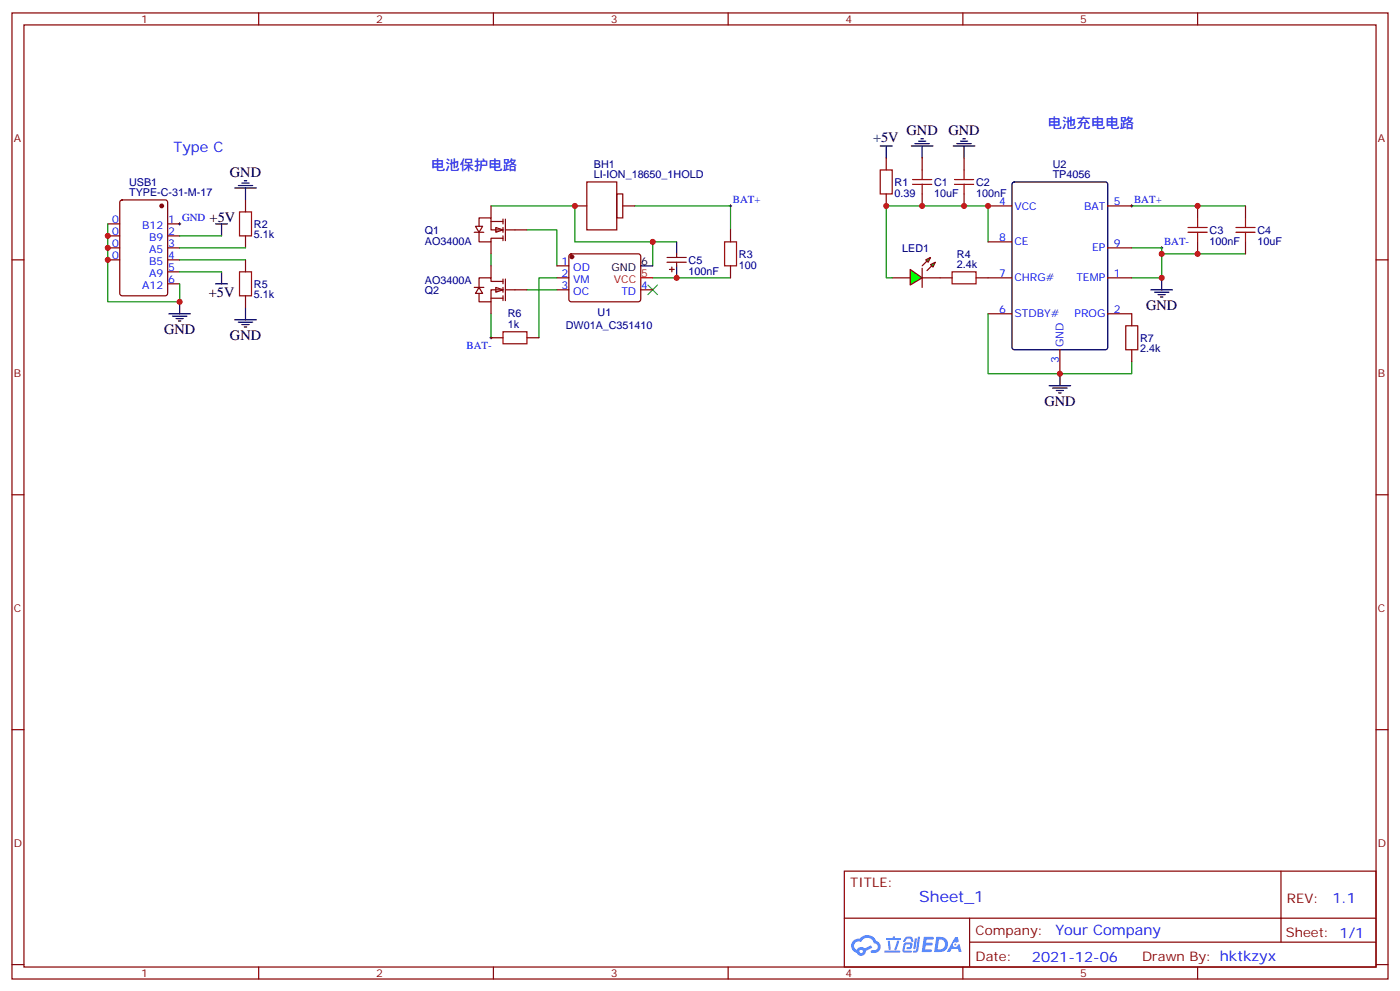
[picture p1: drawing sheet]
<svg xmlns="http://www.w3.org/2000/svg" width="412mm" height="292mm" viewBox="0 0 412 292" stroke-linecap="round" stroke-linejoin="round" font-family="sans-serif">
<g fill="none" stroke="#870000" stroke-width=".35">
<path d="M3.5 3.8h405.4v284.3h-405.4zM7.1 7.3h398.2v277.3h-398.2zM76.2 3.8v3.5M145.3 3.8v3.5M214.5 3.8v3.5M283.6 3.8v3.5M352.8 3.8v3.5M3.5 76.5h3.6M405.3 76.5h3.6M3.5 145.6h3.6M405.3 145.6h3.6M3.5 214.8h3.6"/>
<path d="M405.3 214.8h3.6M248.7 256.4h156.6v28.2h-156.6zM377.3 256.4v20.9M248.7 270.2h156.5M285.6 277.3h119.6M285.6 270.2v14.2M3.5 283.9h3.6M76.2 284.6v3.5M145.3 284.6v3.5M214.5 284.6v3.5M283.6 284.6v3.5M352.8 284.6v3.5"/>
<path d="M405.3 283.9h3.6"/>
</g>
<g fill="#5487ff">
<path d="M272.1 275.7h2.6l.3 .2-.1 .6h-2l-.1 1h1.6l.4 .4-.4 .4h-1.7l-.2 1.1 1.8 .1 .3 .3-.2 .4h-2.9z"/>
<path d="M281.4 275.8h.7l.4 1.3-.7 .3a.74 .74 0 0 0-1.1 .3 .74 .74 0 0 0 .5 1.1 .74 .74 0 0 0 .9-.7l.5-.3 .7 2.4h-.9l-.2-1h-1.9l-.5 1h-.9z"/>
<path d="M269.5 276.2h.6l-.4 2.9a.31 .31 0 0 1-.3 .3 .31 .31 0 0 1-.3-.3z"/>
<path d="M270.4 275.7h.6l-.5 4a.89 .89 0 0 1-.7 .7 .89 .89 0 0 1-.9-.3l1-.5z"/>
<path d="M266.8 275.9l.6-.2 1.2 .1 .5 1.3-.6 .1-.4-.9-1 .1a.95 .95 0 0 1-1 .8l-.1-.2z"/>
<path d="M266.4 277.6l1.8-.2a1.04 1.04 0 0 1 .6 1.1 1.04 1.04 0 0 1-.8 .9h-.7a.29 .29 0 0 1-.3-.4 .29 .29 0 0 1 .3-.2h.7l.2-.8h-1.4l-.4 1.8h1.9a.29 .29 0 0 1 .3 .3 .29 .29 0 0 1-.3 .3h-2l-.4-.3 .2-2.1z"/>
<path d="M260.5 279.8h4.4a.3 .3 0 0 1 .3 .3 .3 .3 0 0 1-.3 .3h-4.3z"/>
<path d="M264.3 276.9h.6l-.5 1.6a1.02 1.02 0 0 1-.7 1.2l-.2-.3z"/>
<path d="M261.5 276.9h.6l.3 2.4-.3 .3-.3-.2z"/>
<path d="M261.1 276.1h1.9l.2-.5h.5l-.1 .5h1.5a.29 .29 0 0 1 .3 .3 .29 .29 0 0 1-.3 .3h-3.9z"/>
<path d="M275.8 275.7l-.6 4.5h1.4a2.27 2.27 0 0 0 2.7-2.3 2.27 2.27 0 0 0-2.7-2.2zM276.6 276.5a1.5 1.5 0 0 1 1.8 1.6 1.5 1.5 0 0 1-1.9 1.3h-.3z"/>
<path d="M251.4 276.9a2.09 2.09 0 0 0 1 3.5 1.37 1.37 0 0 0 1.5 .9 1.37 1.37 0 0 0 1.1-1.4l2-1-.5-.7-1.8 1a1.4 1.4 0 0 0-2.3 .4 1.32 1.32 0 0 1-.6-1.9 1.32 1.32 0 0 1 1.9-.4 2.02 2.02 0 0 1 2-1.3 2.02 2.02 0 0 1 1.8 1.6 1.09 1.09 0 0 1 1.1 1.4 1.09 1.09 0 0 1-1.6 .7 .41 .41 0 0 0-.5 .3 .41 .41 0 0 0 .4 .5 1.89 1.89 0 0 0 2.4-1.2 1.89 1.89 0 0 0-1.2-2.4 2.98 2.98 0 0 0-5-.6l-1 .1zM253.2 280a.52 .52 0 0 1 1 0 .52 .52 0 0 1-1 0z"/>
<circle cx="281.4" cy="278" r=".28"/>
</g>
<path d="M262.8 81.8h5.3M271.6 81.8h5.3" fill="none" stroke="#870000" stroke-width=".35"/>
<g fill="#0f0" stroke="#870000" stroke-width=".35">
<path d="M274.1 77.9l1.4-.7-.7 1.4z"/>
<path d="M272.7 76.5l1.4-.7-.7 1.4z"/>
</g>
<g fill="#870000" stroke="#870000" stroke-width=".35">
<path d="M273 79.7l1.5-1.5z"/>
<path d="M271.6 78.2l1.4-1.4z"/>
</g>
<path d="M271.6 79v5.6z" fill="#f00" stroke="#870000" stroke-width=".35"/>
<path d="M268.1 79.3l3.5 2.5-3.5 2.1z" fill="#0f0" stroke="#870000" stroke-width=".35"/>
<g fill="none" stroke="#a10000" stroke-width=".35">
<path d="M259.3 50h3.5v7.1h-3.5zM268.8 54.3h5.7M268.8 52.8h5.7M271.6 50v2.8M271.6 54.3v2.8M281.2 54.3h5.6M281.2 52.8h5.6M284 50v2.8M284 54.3v2.8M350 68.4h5.6M350 67h5.6M352.8 64.1v2.9"/>
<path d="M352.8 68.4v2.8M364.1 68.4h5.6M364.1 67h5.6M366.9 64.1v2.9M366.9 68.4v2.8M148.2 97.6h7v3.6h-7zM280.5 80h7v3.5h-7zM331.6 95.9h3.5v7h-3.5z"/>
</g>
<g fill="none" stroke="#870000" stroke-width=".35">
<path d="M261.1 46.5v3.5M261.1 57.1v3.5M271.6 46.5v3.5M271.6 57.1v3.5M284 46.5v3.5M284 57.1v3.5M291 60.6h7.1M291 71.2h7.1M326.3 60.6h7.1M326.3 73h7.1M352.8 60.6v3.5M352.8 71.2v3.5"/>
<path d="M366.9 60.6v3.5M366.9 71.2v3.5M144.6 99.4h3.6M155.2 99.4h3.5M276.9 81.8h3.6M287.5 81.8h10.6M291 92.4h7.1M326.3 81.8h7.1M326.3 92.4h7.1v3.5M312.2 102.9v7.1M333.4 102.9v3.6"/>
</g>
<g fill="none" stroke="#008700" stroke-width=".35">
<path d="M144.6 60.6h24.7v10.6h23M144.6 74.7v3.5M155.2 67.7h8.8v10.5M187 60.6h28.2v7.1M199.3 71.2h-7v7M291 71.2v-10.6h-29.9v21.2h1.7M333.4 73h8.8v8.8h-8.8M333.4 60.6h33.5M342.2 74.7h24.7M144.6 92.4v7M155.2 85.3h8.8M164 81.8h-5.3v17.6"/>
<path d="M192.3 81.8h22.9M333.4 106.5v3.5h-21.2"/>
</g>
<path d="M214.8 60.6h.7M215.2 60.3v.7M333 60.6h.7M333.4 60.3v.7M341.8 73h.7M342.2 72.6v.7M144.3 99.4h.7M144.6 99.1v.7" fill="none" stroke="#000" stroke-width=".29"/>
<g fill="none" stroke="#000" stroke-width=".35">
<path d="M259.3 43h3.5M261.1 43v3.5M268.5 43h6.3M269.5 42.3h4.3M270.6 41.6h2.1M271.3 40.9h.7M271.6 43v3.5M280.8 43h6.4M281.9 42.3h4.2M282.9 41.6h2.1M283.6 40.9h.7M284 43v3.5"/>
<path d="M298.3 53.8l.5-.2h26.8l.7 .4v48.2l-.4 .7h-27.1l-.6-.4-.1-48.2zM339 85.3h6.4M340.1 86h4.2M341.1 86.7h2.2M341.8 87.4h.7M342.2 81.8v3.5M309 113.5h6.4M310.1 114.2h4.2M311.1 114.9h2.2M311.9 115.6h.7M312.2 110v3.5"/>
</g>
<path d="M190.9 83.9l2.8 2.8M193.7 83.9l-2.8 2.8" fill="none" stroke="#3c3" stroke-width=".35"/>
<g fill="#fff" stroke="#870000" stroke-width=".35">
<path d="M146 84.6l2.2 .7-2.2 .7z"/>
<path d="M141.1 84.6l1.1 1.8h-2.1z"/>
</g>
<path d="M144.6 78.2v3.6M139.7 84.6h2.8M144.6 87.8h3.6M144.6 88.8v3.6M148.2 82.8h-3.6v-1h-3.5v2.8M148.2 85.3h-3.6v3.5h-3.5v-2.4M148.2 82.1v1.4M148.2 84.6v1.4M148.2 87.1v1.4M148.9 82.1v6.4M148.9 85.3h6.3" fill="none" stroke="#870000" stroke-width=".35"/>
<g fill="#fff" stroke="#870000" stroke-width=".35">
<path d="M146 67l2.2 .7-2.2 .7z"/>
<path d="M140.1 66.6h2.1l-1.1 1.8z"/>
</g>
<g fill="none" stroke="#870000" stroke-width=".35">
<path d="M35.5 59l.5-.2h12.7l.6 .5 .1 27.1-.5 .6-12.9 .1-.7-.5v-27.1zM72.3 58.8v3.6M172.9 53.6h8.8v14.1h-8.8zM181.7 57.1h1.7v7h-1.7zM31.7 65.9h3.6M31.7 69.4h3.6M31.7 73h3.6M31.7 76.5h3.6M49.4 65.9h3.5M49.4 69.4h3.5M49.4 73h3.5M49.4 76.5h3.5"/>
<path d="M72.3 69.4v3.6M72.3 76.5v3.5M139.7 68.4h2.8M141.1 68.4v2.8h3.5v-1.1h3.6M141.1 66.6v-2.5h3.5v3.6h3.6M144.6 65.2h3.6M144.6 60.6v3.5M144.6 71.2v3.5M148.2 64.5v1.4M148.2 67v1.4M148.2 69.4v1.4M148.9 64.5v6.3"/>
<path d="M148.9 67.7h6.3M164 78.2h3.6M167.8 74.9l.5-.2 20 .1 .4 .6v13l-.7 .4h-20l-.4-.7v-12.7zM169.3 60.6h3.6M183.4 60.6h3.6M196.5 77.2h5.6M196.5 75.8h5.6M197.2 79.3h1.4M197.9 78.6v1.4M199.3 74.7v1.1M199.3 77.2v1M215.2 67.7v3.5"/>
<path d="M215.2 78.2v3.6M49.4 80h3.5M49.4 83.5h3.5M72.3 87.1v3.5M164 81.8h3.6M164 85.3h3.6M188.7 85.3h3.6"/>
</g>
<path d="M70.6 62.4h3.5v7h-3.5zM213.4 71.2h3.6v7h-3.6zM70.6 80h3.5v7.1h-3.5z" fill="none" stroke="#a10000" stroke-width=".35"/>
<g fill="none" stroke="#000" stroke-width=".35">
<path d="M69.1 55.3h6.4M70.2 54.6h4.2M71.3 53.9h2.1M72 53.2h.7M72.3 55.3v3.5M63.5 65.9h3.5M65.3 65.9v3.5M188.7 78.2h3.6M199.3 71.2v3.5M199.3 78.2v3.6M49.7 92.4h6.4M50.8 93.1h4.2"/>
<path d="M51.9 93.8h2.1M52.6 94.5h.7M52.9 88.8v3.6M63.5 83.5h3.5M65.3 80v3.5M69.1 94.1h6.4M70.2 94.8h4.2M71.3 95.5h2.1M72 96.2h.7M72.3 90.6v3.5"/>
</g>
<g fill="#870000" stroke="#870000" stroke-width=".35">
<circle cx="168.5" cy="75.6" r=".53"/>
<circle cx="47.6" cy="60.6" r=".53"/>
</g>
<path d="M188.7 81.8h3.6" fill="none" stroke="#f00" stroke-width=".35"/>
<path d="M31.7 65.9v22.9h21.2v-5.3M52.9 69.4h12.4M52.9 73h19.4M52.9 76.5h19.4M52.9 80h12.4M291 92.4v17.6h21.2" fill="none" stroke="#008700" stroke-width=".35"/>
<path d="M52.6 65.9h.7M52.9 65.5v.8" fill="none" stroke="#000" stroke-width=".29"/>
<g fill="#c00">
<circle cx="261.1" cy="60.6" r=".88"/>
<circle cx="352.8" cy="74.7" r=".88"/>
<circle cx="342.2" cy="74.7" r=".88"/>
<circle cx="352.8" cy="60.6" r=".88"/>
<circle cx="291" cy="60.6" r=".88"/>
<circle cx="271.6" cy="60.6" r=".88"/>
<circle cx="284" cy="60.6" r=".88"/>
<circle cx="342.2" cy="81.8" r=".88"/>
<circle cx="312.2" cy="110" r=".88"/>
<circle cx="169.3" cy="60.6" r=".88"/>
<circle cx="192.3" cy="71.2" r=".88"/>
<circle cx="199.3" cy="81.8" r=".88"/>
<circle cx="31.8" cy="69.4" r=".88"/>
<circle cx="31.8" cy="73" r=".88"/>
<circle cx="31.8" cy="76.5" r=".88"/>
<circle cx="52.9" cy="88.8" r=".88"/>
</g>
<text font-size="4.6" fill="#00f" x="270.8" y="265.4">Sheet_1</text>
<g font-size="4.2">
<text x="257.2" y="41.8">+5V</text>
<text x="267.1" y="39.8">GND</text>
<text x="279.4" y="39.8">GND</text>
<text x="67.7" y="52.1">GND</text>
<text x="61.7" y="65.2">+5V</text>
<text x="61.5" y="87.5">+5V</text>
<text x="337.6" y="91.4">GND</text>
<text x="48.3" y="98.4">GND</text>
<text x="67.7" y="100.2">GND</text>
<text x="307.6" y="119.6">GND</text>
</g>
<g font-size="4.2" fill="#00f">
<text x="308.7" y="37.7">电池充电电路</text>
<text x="51.2" y="44.7">Type C</text>
<text x="127" y="50">电池保护电路</text>
<text x="392.5" y="265.7">1.1</text>
<text x="310.9" y="275.2">Your Company</text>
<text x="304" y="283">2021-12-06</text>
</g>
<g font-size="3.9" fill="#800">
<text x="250.5" y="261">TITLE:</text>
<text x="379.1" y="265.7">REV:</text>
<text x="287.4" y="275.2">Company:</text>
<text x="378.7" y="275.8">Sheet: 1/1</text>
<text x="287.4" y="282.9">Date:</text>
<text x="336.4" y="282.9">Drawn By: hktkzyx</text>
</g>
<g font-size="3.2" fill="#800">
<text x="41.6" y="6.8">1</text>
<text x="110.8" y="6.8">2</text>
<text x="179.9" y="6.8">3</text>
<text x="249.1" y="6.8">4</text>
<text x="318.2" y="6.8">5</text>
<text x="4.1" y="41.9">A</text>
<text x="405.9" y="41.9">A</text>
<text x="4.1" y="111.1">B</text>
<text x="405.9" y="111.1">B</text>
<text x="4.1" y="180.2">C</text>
<text x="405.9" y="180.2">C</text>
<text x="4.1" y="249.3">D</text>
<text x="405.9" y="249.3">D</text>
<text x="41.6" y="287.6">1</text>
<text x="110.8" y="287.6">2</text>
<text x="179.9" y="287.6">3</text>
<text x="249.1" y="287.6">4</text>
<text x="318.2" y="287.6">5</text>
</g>
<g font-size="3.2" fill="#000080">
<text x="175" y="52.5">LI-ION_18650_1HOLD</text>
<text x="175" y="49.3">BH1</text>
<text x="310.1" y="52.5">TP4056</text>
<text x="310.1" y="49.3">U2</text>
<text x="38" y="57.8">TYPE-C-31-M-17</text>
<text x="38" y="54.6">USB1</text>
<text x="263.5" y="57.9">0.39</text>
<text x="263.5" y="54.7">R1</text>
<text x="275.2" y="57.9">10uF</text>
<text x="275.2" y="54.7">C1</text>
<text x="287.5" y="57.9">100nF</text>
<text x="287.5" y="54.7">C2</text>
<text x="74.8" y="70.2">5.1k</text>
<text x="74.8" y="67.1">R2</text>
<text x="125.2" y="72">AO3400A</text>
<text x="125.2" y="68.8">Q1</text>
<text x="356.3" y="72">100nF</text>
<text x="356.3" y="68.8">C3</text>
<text x="370.4" y="72">10uF</text>
<text x="370.4" y="68.8">C4</text>
<text x="202.9" y="77.6">C5</text>
<text x="217.7" y="75.9">R3</text>
<text x="265.8" y="74.1">LED1</text>
<text x="281.9" y="75.8">R4</text>
<text x="125.2" y="83.4">AO3400A</text>
<text x="202.8" y="80.8">100nF</text>
<text x="217.7" y="79">100</text>
<text x="281.9" y="79">2.4k</text>
<text x="74.8" y="87.8">5.1k</text>
<text x="74.8" y="84.7">R5</text>
<text x="125.2" y="86.6">Q2</text>
<text x="149.6" y="93.4">R6</text>
<text x="176.1" y="92.9">U1</text>
<text x="149.6" y="96.6">1k</text>
<text x="166.7" y="96.9">DW01A_C351410</text>
<text x="335.8" y="100.6">R7</text>
<text x="335.8" y="103.7">2.4k</text>
</g>
<g font-size="3.2" fill="#00f">
<text x="215.9" y="59.7">BAT+</text>
<text x="334.1" y="59.7">BAT+</text>
<text x="33.1" y="65.5">0</text>
<text x="49.6" y="65.5">1 GND</text>
<text x="294.3" y="60.3">4</text>
<text x="298.8" y="61.7">VCC</text>
<text x="319.3" y="61.7">BAT</text>
<text x="328.1" y="60.3">5</text>
<text x="33.1" y="69.1">0</text>
<text x="41.9" y="67.3">B12</text>
<text x="43.9" y="70.8">B9</text>
<text x="49.6" y="69.1">2</text>
<text x="294.3" y="70.8">8</text>
<text x="33.1" y="72.6">0</text>
<text x="33.1" y="76.1">0</text>
<text x="43.9" y="77.9">B5</text>
<text x="43.9" y="74.4">A5</text>
<text x="49.6" y="72.6">3</text>
<text x="49.6" y="76.1">4</text>
<text x="165.4" y="77.9">1</text>
<text x="298.8" y="72.2">CE</text>
<text x="321.7" y="74">EP</text>
<text x="328.1" y="72.6">9</text>
<text x="342.9" y="72.1">BAT-</text>
<text x="43.9" y="81.4">A9</text>
<text x="49.6" y="79.7">5</text>
<text x="49.6" y="83.2">6</text>
<text x="165.4" y="81.4">2</text>
<text x="168.9" y="79.7">OD</text>
<text x="168.9" y="83.2">VM</text>
<text x="294.3" y="81.4">7</text>
<text x="298.8" y="82.8">CHRG#</text>
<text x="317.1" y="82.8">TEMP</text>
<text x="328.1" y="81.4">1</text>
<text x="41.9" y="84.9">A12</text>
<text x="165.4" y="84.9">3</text>
<text x="168.9" y="86.7">OC</text>
<text x="183" y="86.7">TD</text>
<text x="188.9" y="84.9">4</text>
<text x="294.3" y="92">6</text>
<text x="298.8" y="93.4">STDBY#</text>
<text x="316.5" y="93.4">PROG</text>
<text x="328.1" y="92">2</text>
<text x="137.4" y="102.6">BAT-</text>
<text x="311.9" y="106.7" transform="rotate(-90 311.9 106.7)">3</text>
<text x="313.3" y="102.2" transform="rotate(-90 313.3 102.2)">GND</text>
</g>
<g font-size="3.2">
<text x="188.9" y="77.9">6</text>
<text x="180.1" y="79.7">GND</text>
</g>
<g font-size="3.2" fill="#f00">
<text x="180.8" y="83.2">VCC</text>
<text x="188.9" y="81.4">5</text>
</g>
</svg>
